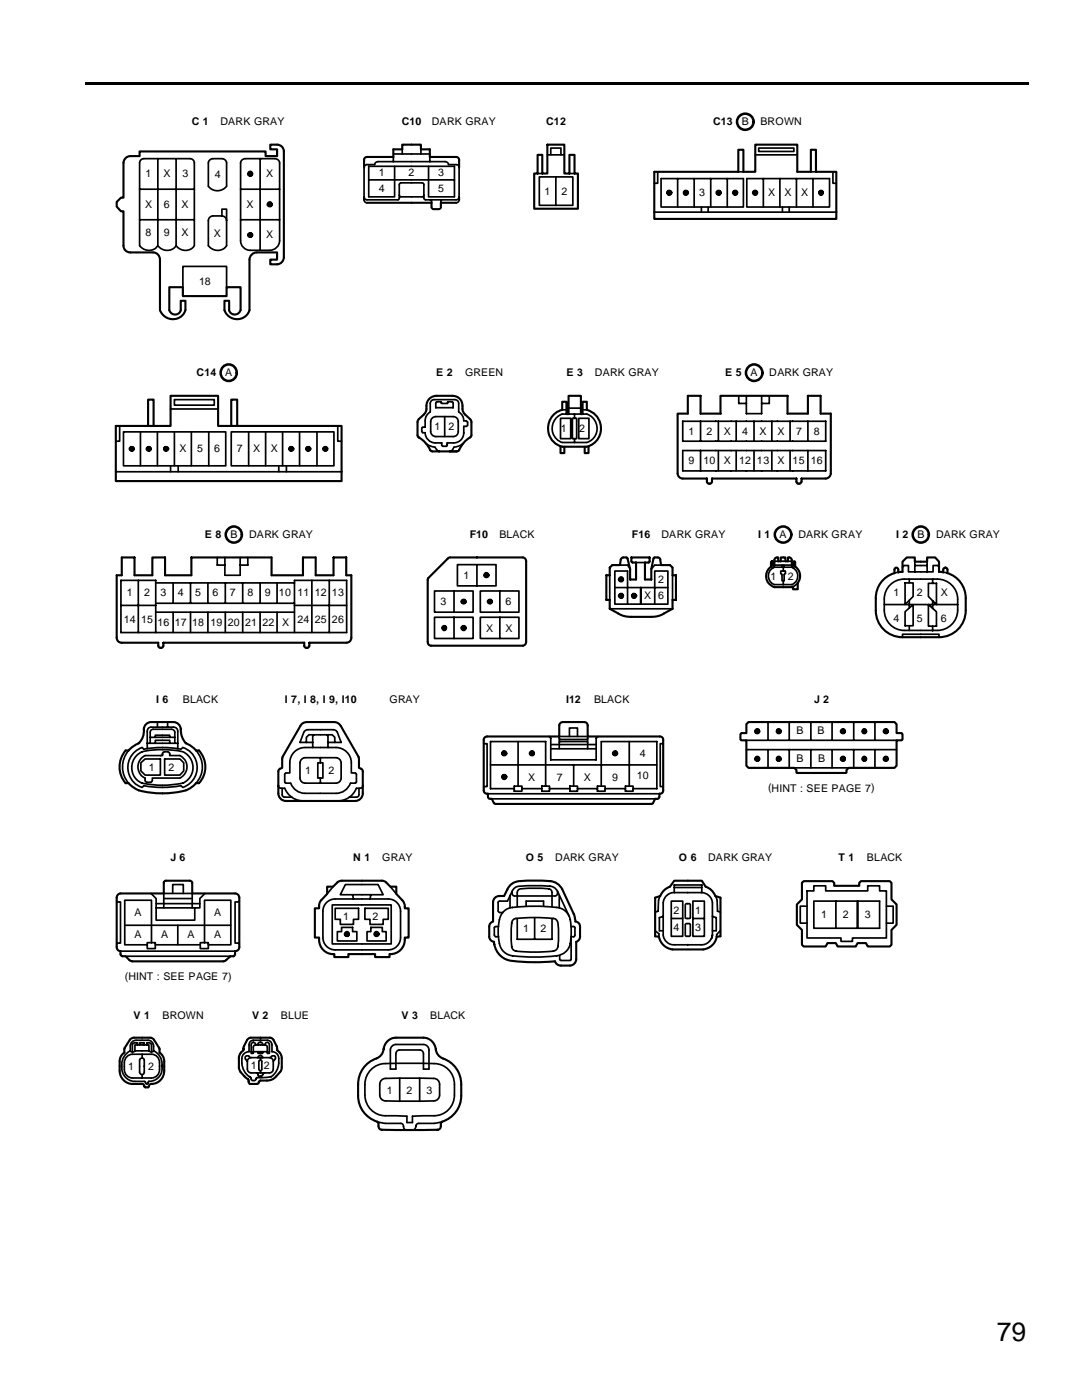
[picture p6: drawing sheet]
<svg xmlns="http://www.w3.org/2000/svg" width="216mm" height="279mm" viewBox="0 0 216 279" stroke-linecap="round" stroke-linejoin="round" font-family="sans-serif">
<path d="M17 16.5h188.3v.5h-188.3z" fill-rule="evenodd" fill="#000"/>
<g fill="none" stroke="#000" stroke-width=".34">
<path d="M27.9 37.8h10.9M28.1 31.9l.6-.2h9.2a.85 .85 0 0 1 .9 .8v16.5a2.2 2.2 0 0 1-3.7 0 2.2 2.2 0 0 1-3.6 0 2.2 2.2 0 0 1-3.6 0v-16.5zM31.5 31.7v17.3M35.1 31.7v17.3M41.8 31.9l.7-.2h1.8a.93 .93 0 0 1 .9 .8v4.7a2.3 2.3 0 0 1-3.6 0v-4.7zM48 37.8h7.8M48.3 31.9l.6-.2h6a.93 .93 0 0 1 .9 .8v15.5a1.97 1.97 0 0 1-2 2h-3.8a1.92 1.92 0 0 1-2-2v-15.5zM49.8 34.4v.7M50 34.4v.7M51.9 31.7v18.3M72.6 39.9a.58 .58 0 0 0 .6 .6M72.8 33l.4-.1h1.6a.65 .65 0 0 1 .6-.6h13.4a.65 .65 0 0 1 .7 .6h1.5a.58 .58 0 0 1 .6 .5v5.9a.58 .58 0 0 1-.6 .6l-6.2-.1-.2-.3v-2.7l-.4-.3h-4.4l-.1 .3v2.7l-.3 .4h-6.2a.58 .58 0 0 1-.6-.6v-5.9z"/>
<path d="M73.6 35.9h17.1M78.5 31.3v1M78.5 30.7h7.3M78.7 33.2v6.1h-5.1v-6.1h17.1v6.1h-5.2v-6.1M79.7 38.9l.3 .4h4.2l.4-.4M80.3 29.8v.9M84 29.8v.9M85.8 31.3v1M85.9 39.9l.2 .1v.5M88.1 39.9l-.1 .6M91.6 39.9a.58 .58 0 0 1-.6 .6M107.3 34.6h.9"/>
<path d="M109.2 30.9h3.4M109.9 30.9v-1.4h2v1.4M110.9 35.3h-3.3v5.7h3.3M110.9 35.3h3.4v5.7h-3.4M110.9 35.3v5.7M113.6 34.6h1M131.2 34.3v2.3h-.6M131.9 35.6h16.4v5.7h-16.4zM133.4 38.1v.7M133.7 38.1v.7M135.2 35.6v5.7M136.7 38.1v.7"/>
<path d="M137 38.1v.7M138.5 35.6v5.7M141.8 35.6v5.7M143.3 38.1v.7M143.5 38.1v.7M145.1 35.6v5.7M146.6 38.1v.7M146.8 38.1v.7M147.3 34.3h1M149 35.6h16.5v5.7h-16.5zM150.6 38.1v.7M150.7 30.9h8.4"/>
<path d="M150.8 38.1v.7M151.4 29.5h7v.7h-7zM152.3 35.6v5.7M155.6 35.6v5.7M158.9 35.6v5.7M161.8 34.3h1M162.2 35.6v5.7M163.7 38.1v.7M163.9 38.1v.7M166.2 34.3v2.3h.7M27.9 43.9h10.9M36.5 57.3v-4.1h8.7v4.1"/>
<path d="M44.3 43.1h-1.8a.94 .94 0 0 0-.9 .9v5a2.2 2.2 0 0 0 3.6 0v-5M44.3 43.1a.94 .94 0 0 1 .9 .9M44.3 43.1v-1.4h.9v2.3M48 43.9h7.8M49.8 46.6v.6M50 46.6v.6M53.7 40.5v.6M53.9 40.5v.6M86.1 41.4l.3 .3M88 41.4l-.4 .3M130.6 42.3h36.3M140 41.3v1"/>
<path d="M141.3 41.3v1M156.1 41.3v1M157.5 41.3v1M34.8 79.8h8v1.1h-8zM147.4 79v1.5h1.5M148.9 79v3.5h3.1v-3.5M153.5 79v1.5h-1.5M23.1 94.1h45.1M23.9 85v3.1h-.8M24.6 86.2h20.4v6.8h-20.4zM26.2 89.2v.7M26.4 89.2v.7"/>
<path d="M28 86.2v6.8M29.6 89.2v.7M29.8 89.2v.7M31.4 86.2v6.8M33 89.2v.7M33.2 89.2v.7M34 81.6h9.5M34 93v1.1M34.8 86.2v6.8M35.6 93v1.1M38.2 86.2v6.8M41.7 86.2v6.8"/>
<path d="M46.1 86.2h20.5v6.8h-20.5zM49.6 86.2v6.8M53 86.2v6.8M55.6 93v1.1M56.4 86.2v6.8M57.1 93v1.1M58 89.2v.7M58.3 89.2v.7M59.8 86.2v6.8M61.4 89.2v.7M61.6 89.2v.7M63.2 86.2v6.8"/>
<path d="M64.8 89.2v.7M65 89.2v.7M67.4 85v3.1h.8M84.9 88.5l.7 .4 1.2 .3 .5 .8 .3 .1M86.3 83.4l.7-.3h3.4a.98 .98 0 0 1 1 1.1v1.9a.98 .98 0 0 1-1 1h-3.4a1.03 1.03 0 0 1-1.1-1v-1.9zM87 80.3l1-.1 .1 .3h1.1l.1-.3h.9l.2 .2v1h-3.4zM88.7 83.1v4M92.5 88.5l-1.1 .6-.8 .1-.3 .6-.6 .3M92.5 86.4a2.01 2.01 0 0 1-2 2h-1.3v.6l-.2 .1-.8-.1-.1-.6a2.75 2.75 0 0 1-3-1l-.3-1-.5-.1-.1-.3v-.6l.6-.1a3 3 0 0 1 .7-2.8l.4-.3v-1.7a.76 .76 0 0 1 .7-.7h4.2a.76 .76 0 0 1 .7 .7v1.7a2 2 0 0 1 1 1.8h.6l.2 .3v.7l-.8 .1v1.3M111.8 83.5h2.1v4h-2.1zM112.2 81.8h.8M113 82.6a2.75 2.75 0 0 0-2.8 3.2 2.95 2.95 0 0 0 2 2.5h4.9a2.99 2.99 0 0 0 2-2.8 2.99 2.99 0 0 0-2-2.9h-.9"/>
<path d="M113.5 82.6h2.4M113.5 81.4h2.4M114.2 83.5h.9v4h-.9zM114.6 82.6v.9M114.6 87.5v.8M115.5 83.5h2v4h-2zM116.2 81.8h.9M139.8 89.9v4.1h25v-4.1h-28.6v4.1h3.6M139.8 84.1v4h25v-4h-28.6v4h3.6M143.3 84.1v4M143.3 89.9v4.1M146.9 84.1v4"/>
<path d="M146.9 89.9v4.1M150.5 84.1v4M150.5 89.9v4.1M154 84.1v4M154 89.9v4.1M157.6 84.1v4M157.6 89.9v4.1M161.2 84.1v4M161.2 89.9v4.1M27.6 115.8v10.4M31.1 116.3h27.7M34.5 116.3v4.1"/>
<path d="M38 116.3v4.1M41.5 116.3v4.1M43.3 111.3v1.5h1.6M44.9 111.3v3.5h3v-3.5M45 116.3v4.1M48.4 116.3v4.1M49.4 111.3v1.5h-1.5M51.9 116.3v4.1M55.3 116.3v4.1M62.2 115.8v10.4M65.7 115.8v10.4M86.7 117.9h7.7v4.3h-7.7z"/>
<path d="M90.6 117.9v4.3M91.3 112.7h7.7v4.2h-7.7zM92.4 119.7v.7M92.6 119.7v.7M95.2 112.7v4.2M95.8 117.9h7.7v4.3h-7.7zM96.9 114.5v.6M97.2 114.5v.6M97.7 119.7v.7M97.9 119.7v.7M99.7 117.9v4.3M121.7 114.8v4.9"/>
<path d="M122.7 114h2.5v6.6h-2.5zM122.7 117.3h5.1M123.7 112.8h1.5l.5 .7M123.9 115.3v.6M123.9 118.6v.6M124 115.3v.6M124 118.6v.6M126.4 118.6v.6M126.7 118.6v.6M126.9 112.3h1.8M127.8 117.3h2.8v-3.3h2.7v6.6h-5.5M127.8 117.3v3.3"/>
<path d="M131.9 112.8h-1.3l-.6 .7M133.3 117.3h-2.7v3.3M134.2 114.8v4.9M153.8 113.1l.5-.3v.6M154.5 113.2a1.85 1.85 0 0 0-1.2 1.7 1.85 1.85 0 0 0 1.2 1.8h3.5a1.85 1.85 0 0 0 1.2-1.8 1.85 1.85 0 0 0-1.2-1.7M154.5 113.2v-.4h3.5v.4M154.5 112h.8M154.5 113.2h3.5M155.8 112h.9M156 112.8v.4M156.3 114h-.5v.5l.2 .2v1.2h.3M156.3 114h.4v.5l-.2 .2v1.2h-.2"/>
<path d="M156.3 113.2v.8M156.3 115.9v.8M156.5 112.8v.4M157.2 112h.8M158.7 113.1l-.5-.3v.6M159.2 116.3l-1 .8M177.6 116.7a4 4 0 0 1 2.8-1.1h6.6a4 4 0 0 1 4.1 3.9 6.2 6.2 0 0 1-.7 4.5 4.1 4.1 0 0 1-3.4 1.8h-6.6a4 4 0 0 1-4-4 5.7 5.7 0 0 1 1.2-5.1zM179.2 114.2l-.7 .2M180.1 113.3l.2-.4h1v1.2h4.9v-1.2h.8l.4 .4M180.6 116.3h1.6v2.7l-1.6 1.7zM181.4 115.6v.7M181.4 119.8v1.5"/>
<path d="M182.5 112.1v2M182.5 112.9h2.5M185 112.1v2M185.3 116.4h1.6v4.3l-1.6-1.7zM186.1 115.6v.8M186.1 119.9v1.5M188.2 114.2l.9 .2M24.1 120.8h7M31.1 126.2v-10.4h-7v10.4h45.1v-10.4h-10.4v10.4M31.1 120.4h27.7M31.1 122.2h27.7M34.5 122.2v4"/>
<path d="M38 122.2v4M41.5 122.2v4M45 122.2v4M48.4 122.2v4M51.9 122.2v4M55.3 122.2v4M58.8 120.8h10.4M86.7 123.2h7.7v4.2h-7.7zM88.6 125v.6M88.7 125v.6M90.6 123.2v4.2M92.4 125v.6"/>
<path d="M92.6 125v.6M95.8 123.2h7.7v4.2h-7.7zM99.7 123.2v4.2M121.7 121.5h12.5M125.2 120.6h2.6M176.4 120.7h14.7M180.1 127.2v-.6h7.3v.6M180.6 122.1l1.6-1.4v4.2h-1.6zM181.4 124.9v.9M185.3 120.7l1.6 1.4v2.9h-1.6zM186.1 125v.9M25.7 149.8a5 5 0 0 0 0 6.5"/>
<path d="M26.5 150.4l1.2-.9 .7-.3 .3 .3a20.2 20.2 0 0 1 7.4 0l.4-.3a4.2 4.2 0 0 1 2.8 4 4.2 4.2 0 0 1-2.8 3.9l-.4-.3a20.2 20.2 0 0 1-7.4 0l-.3 .3a4.2 4.2 0 0 1-1.9-6.7zM27.2 150.8a5.7 5.7 0 0 1 4-1.2h.6a13.6 13.6 0 0 1 5.1 .7 3.4 3.4 0 0 1 1.4 4 3.4 3.4 0 0 1-3.6 2.3 16.2 16.2 0 0 1-6.8-.5 3.4 3.4 0 0 1-.7-5.3zM28.1 152.2l.9-.7h3v3.2h-3l-.9-.9zM28.5 151.1l.5-.3h3.4l.1-.6a1.01 1.01 0 0 1 1.3 0l.1 .6h2a2.48 2.48 0 0 1 1.4 2.2 2.48 2.48 0 0 1-1.4 2.3h-5.5l-.1 .6a1.03 1.03 0 0 1-1.3 0v-.6a2.47 2.47 0 0 1-.5-4.2zM29.4 149.4v-3.4a.78 .78 0 0 1 .7-.9h4.5a.8 .8 0 0 1 .9 .9v3.4M29.4 148.3h6.1M30 148.3v-2.2a.58 .58 0 0 1 .6-.6h3.6a.65 .65 0 0 1 .7 .6v2.2M30 147.2h4.9M31 148.3v-.6h2.9v.6M31 147.2v-.5h2.9v.5M31.4 144.1v1M32.4 150.5h.1"/>
<path d="M32.9 151.5h3l.8 .7v1.6l-.8 .9h-3zM33.4 144.1v1M39.1 149.8a4.8 4.8 0 0 1 0 6.5M55.5 156.8l.3 .5h1a4 4 0 0 0 3.8 2.6M56.3 157.3l.1 1.6 .4 .2h1.5M58.5 150.3a3 3 0 0 1 2.4-1.1h6.2a3.1 3.1 0 0 1 3 3v2.1h.8l.2 .2v1.5l-.2 .3h-1a3.1 3.1 0 0 1-2.8 2h-6.2a3.1 3.1 0 0 1-2.9-2h-.9l-.3-.3v-1.5l.3-.2h.7a4.9 4.9 0 0 1 .7-4zM60.2 151.5l.7-.3h6.2a1.09 1.09 0 0 1 1 1v3.1a1.03 1.03 0 0 1-1 1h-6.2a1.03 1.03 0 0 1-1-1v-3.1zM62.4 148.2h-2.5l.7-2.1 .4-.3 .5-.2h5l.5 .2 .3 .3 .8 2.1h-2.7M62.4 149.2v-2.3l.3-.3h2.5l.2 .3v2.3M62.7 146.6h-1.1l-.5 .6v1M63.4 152.2h1v3.1h-1zM63.9 151.2v1"/>
<path d="M63.9 155.3v1M65.2 146.6h1.1l.5 .6v1M71.6 157.3v1.6l-.5 .2h-1.4M72.4 156.8l-.3 .5h-1a4 4 0 0 1-3.8 2.6M96.5 148.3l.3 .1h.4v8.6h-.4l-.3 .1M97.4 158.4h34.2M97.9 152.7h33.2M98.1 159.4h32.6M100.5 150v.6M100.5 154.7v.7M100.8 150v.6M100.8 154.8v.6"/>
<path d="M102.6 156.9h1.5v1h-1.5zM103.4 148v8.9M104.1 157.4h4M106 150v.6M106.3 150v.6M108.1 156.9h1.5v1h-1.5zM108.9 156.9v-8.9h-11v9.4h4.7M109.6 147l.3 .3v4.3h9.1v-4.3l.4-.3M109.6 157.4h4.1M109.9 148.6h9.1M109.9 149.4h9.1M111.6 147.3l.2 .3h5.3l.2-.3"/>
<path d="M111.6 148.2l.2-.2h5.3l.2 .2M111.6 149.4v-2.4h5.7v2.4M113.6 147v-1.7h1.6v1.7M113.7 156.9h1.5v1h-1.5zM114.5 152.7v4.2M115.2 157.4h4M119.2 156.9h1.5v1h-1.5zM120 156.9v-8.9h11.1v9.4h-4.8M120.7 157.4h4.1M122.7 150v.6M122.9 150v.6M124.8 156.9h1.5v1h-1.5z"/>
<path d="M125.6 148v8.9M132.3 148.3l-.1 .1h-.5v8.6h.5l.1 .1M148.9 147.7h30M148.9 149.6h30M151 145.6v.7M151 151.1v.6M151.2 145.6v.6M151.2 151.1v.6M153.2 144.1v3.6M153.2 149.6v3.6M155.3 145.6v.7M155.3 151.1v.6"/>
<path d="M155.4 145.6v.6M155.4 151.1v.6M157.5 144.1v3.6M157.5 149.6v3.6M158.5 153.2h10.8M161.8 144.1v3.6M161.8 149.6v3.6M166 144.1v3.6M166 149.6v3.6M168.1 145.6v.7M168.1 151.1v.6M168.3 145.6v.6"/>
<path d="M168.3 151.1v.6M170.3 144.1v3.6M170.3 149.6v3.6M172.4 145.6v.7M172.4 151.1v.6M172.6 145.6v.6M172.6 151.1v.6M174.6 144.1v3.6M174.6 149.6v3.6M176.6 145.6v.7M176.6 151.1v.6M176.9 145.6v.6"/>
<path d="M176.9 151.1v.6M23.3 179.7l.2 .3h.5v8.2h-.5l-.2 .3M30.1 178.3l1.1 1v4.3h7.7v-2.4h1v-1.9l1-1M32.7 179.3h5.7M34.5 178.3v-1.8h2.1v1.8M47.8 179.7l-.3 .3h-.6v8.2h.7l.2 .3M66.5 177l-1.2 1.4M68.9 176.5h6.5l1.1 2.1h-8.6zM70.4 178.6l.1 .8M74 178.6l-.2 .8M77.9 177l1.2 1.4M101.8 178.7v2.5"/>
<path d="M102.2 177.9a1.91 1.91 0 0 1 2.2-1.1h.8a21.5 21.5 0 0 1 5.3 .3l.8 .8M102.2 177.9v.7l.5 .2h8l.5-.2 .1-.7M102.2 177.9l-.9 1.9-1.9 .1v2l.3 .2h.6M111.3 177.9l2.2 4.9M111.6 178.7v2.5M131.7 178.8l-.3 .9-.1 2.2-.6 .1M133.1 178.6l1-.4 5.8-.1a2.22 2.22 0 0 1 2.3 2.1v6.4a2.21 2.21 0 0 1-2.3 2h-5.3a2.13 2.13 0 0 1-2.3-2v-6.5a2.32 2.32 0 0 1 .8-1.5zM133.9 179.8h2.3v3.5h-2.3zM134.5 177.1h5.5M134.5 178.1v-1.5h5.5v1.5M138.3 179.8h2.2v3.5h-2.2zM142.7 178.8l.4 .9 .1 2.2 .6 .1"/>
<path d="M161 177.8h1.4v-1h2.4v1h8.3v-1h2.4v1h1.4v9.4h-6.8v.7h-2.3v-.7h-6.8zM166.8 179.8h-4.4v5.5h4.4M166.8 179.8h4.3v5.5h-4.3M166.8 179.8v5.5M171.1 179.8h4.4v5.5h-4.4zM24 189.8h22.9M24.9 184.7h21.2M25.1 190.8h20.9M29.4 188.1h1.6v1.2h-1.6zM30.2 188.1v-8.4h-5.3v8.9h4.5M31 188.6h9M31.2 180.3h8.7"/>
<path d="M31.2 181.2h7.7M32.7 181.2v-2.9h5.7v2.9M35.5 184.7v3.9M40 188.1h1.6v1.2h-1.6zM40.8 188.1v-8.4h5.3v8.9h-4.5M65 180.3a2.45 2.45 0 0 1 1.9-.9h10.6a2.46 2.46 0 0 1 2.4 2.5v5.2a2.46 2.46 0 0 1-2.4 2.5h-10.6a2.46 2.46 0 0 1-2.5-2.5v-5.2l.1-.6zM66.3 180.6h11.8v7.8h-11.8zM66.9 181.3h4.6v2.2h-1v1h-2.6v-1h-1zM67.3 185.9h.9v-.8h2.2v.8h.8v1.9h-3.9zM69.2 186.1v.7M69.3 186.1v.7M72.8 181.3h4.7v2.2h-1v1h-2.7v-1h-1z"/>
<path d="M74 185.1h2.3v.8h.7v1.9h-3.8v-1.9h.8zM75 186.1v.7M75.3 186.1v.7M99.5 184.9h-.7l-.2 .3 .1 1.6 .3 .1h.5M100.4 182a3.4 3.4 0 0 1 2.9-1 29.2 29.2 0 0 1 8.9 .4 3.5 3.5 0 0 1 1.7 3.5v2a3.5 3.5 0 0 1-3.8 4 34.7 34.7 0 0 1-8.4-.3 3.1 3.1 0 0 1-2.2-3 9.4 9.4 0 0 1 .5-5.1zM102.4 183.6l.6-.3a33.4 33.4 0 0 1 7.8 .1 1.48 1.48 0 0 1 .6 1.5v2.6a2.21 2.21 0 0 1-.6 2.2 27.5 27.5 0 0 1-8.2 0 1.35 1.35 0 0 1-.6-1.5v-2.6a3.4 3.4 0 0 1 .4-2zM103.2 180.9v-2.8a.76 .76 0 0 1 .8-.7l4.1-.1a2.58 2.58 0 0 1 1.8 .3l.3 .5v2.8M103.2 183.3v4.2h7v-4.2M105 180.8v-1h3.5v1M106.7 183.1v4.4M114 184.9l.7 .1v1.6l-.1 .3h-.6l-.1 4.7-.2 .1h-1.8l-.2-.3v-.7M130.7 185.8l.8 .6v.5"/>
<path d="M132.3 182.9l-.7 .2v2.7h.7M133.9 183.3v3.6h2.3v-3.6M136.7 184.5a.85 .85 0 0 1 1.1 0v2.2a.85 .85 0 0 1-1.1 0zM136.9 180.3h.7l.2 .2v2.7l-.2 .1-.9-.1v-2.7zM138.3 183.3v3.6h2.2v-3.6M142.2 186.6l-.2 .7M142.2 182.9l.7 .2v2.7h-.7M143.8 185.7l-.8 .8v.4M161 180.8h-1.3v3.4h1.3M176.9 180.8h1.3v3.4h-1.3M25.3 210.9l.7-.4 .4-.1h3.8a1.63 1.63 0 0 1 1.6 1.7 2.63 2.63 0 0 1-.7 2.8l-.9 .2h-3.8a1.68 1.68 0 0 1-1.6-1.7 2.78 2.78 0 0 1 .5-2.5zM26 209.7a3.5 3.5 0 0 0-.3 5.8l1.1 .3h2.1l.2 .4 .2 .1 .3-.4a2.8 2.8 0 0 0 2.7-3.5 2.88 2.88 0 0 0-1.7-2.7"/>
<path d="M26 209.7a1.64 1.64 0 0 1 .8-2l2.7-.1a1.13 1.13 0 0 1 1.1 1.2v.9M26 209.7a.57 .57 0 0 0 .9 0M26.9 209.7v-1.2h2.8v1.2M26.9 209.7h2.8M27.4 208.5v-.4h-.5l-.4 .2-.1 1.7M27.9 208.5v-.4h.9v.4M27.9 211.4a.47 .47 0 0 1 .5-.2 .47 .47 0 0 1 .4 .4v2.4a.44 .44 0 0 1-.2 .4 .44 .44 0 0 1-.5 0l-.2-.4zM28.4 210.4v.8M28.4 214.5v.6M29.3 208.5v-.4l.7 .1 .2 .1v1.7M29.7 209.7a.57 .57 0 0 0 .9 0M49.4 211.8a.76 .76 0 0 1 .7-.7h3.7a.76 .76 0 0 1 .7 .7"/>
<path d="M49.9 207.9l.6-.3h2.8a.94 .94 0 0 1 1 .9v1.4a1.34 1.34 0 0 1 1.3 1.3 3.8 3.8 0 0 1-1.5 3.7l-2.9 .2a.55 .55 0 0 1-.6 .6 .55 .55 0 0 1-.5-.6 3.6 3.6 0 0 1-1.6-4.7l.8-.4 .4-.1v-1.4zM50 211.1l-.3-.3a.45 .45 0 0 0-.6 0 .45 .45 0 0 0-.1 .6l.4 .4M51.1 208.5a.47 .47 0 0 0-.4-.4 .47 .47 0 0 0-.5 .2l-.1 1.9h.4v-.3M51.1 208.5l-.5 .2-.1 1.2h2.8v-1.2l-.5-.2M51.1 208.5h1.7M51.2 214.1l.2 .1a.55 .55 0 0 0 .4 .6 .55 .55 0 0 0 .7-.5l.2-.2M51.5 208.5a.47 .47 0 0 1 .4-.5 .47 .47 0 0 1 .5 .5M51.5 211.1a.47 .47 0 0 1 .4-.5 .47 .47 0 0 1 .5 .5M51.5 209.9v.3h.9v-.3M51.7 211.7l.3-.1 .2 .1v1.7l-.1 .2a.33 .33 0 0 1-.5-.2zM52 211.1v.5M52 213.7v.4"/>
<path d="M52.8 208.5a.47 .47 0 0 1 .4-.4 .47 .47 0 0 1 .5 .2l.1 1.9h-.5v-.3M53.9 211.1l.3-.3a.45 .45 0 0 1 .6 0 .45 .45 0 0 1 .1 .6l-.4 .4v1.6a.76 .76 0 0 1-.7 .7h-3.7a.76 .76 0 0 1-.7-.7v-1.6M74.3 213.2a4.6 4.6 0 0 1 3.6-1h7.7a4.3 4.3 0 0 1 5.1 4.2 6.2 6.2 0 0 1-1 4.8 4.6 4.6 0 0 1-4.3 1.5l-3.1 .1v1.2h-1.1v-1.2l-3.1-.1a4.4 4.4 0 0 1-5.3-4.2 6.1 6.1 0 0 1 1-4.8zM76 215.7a1.89 1.89 0 0 1 2-.5h6.6a4.8 4.8 0 0 1 2.6 .2l.5 .6v2.5a1.16 1.16 0 0 1-1.2 1.2l-7.6 .1a4.8 4.8 0 0 1-2.6-.3l-.5-.6v-.4v-2.1zM78.4 208.7l.6-.3h5.5a1.12 1.12 0 0 1 1.1 1.1v3.9h-1.1v-3.1a.75 .75 0 0 0-.7-.8h-4.1a.75 .75 0 0 0-.7 .8v3.1h-1.1v-3.9l.1-.3zM79.8 215.1v4.7M83.7 215.1v4.7M75.3 223.9a18.8 18.8 0 0 0 4.7 .3 .74 .74 0 0 1 .6 .9l.3 .4 .4 .1M88.2 223.9a17.6 17.6 0 0 1-4.9 .3l-.3 .4a.9 .9 0 0 1-.8 1"/>
<circle cx="49.9" cy="34.7" r=".45"/>
<circle cx="49.9" cy="34.7" r=".35"/>
<circle cx="133.5" cy="38.4" r=".34"/>
<circle cx="133.6" cy="38.5" r=".48"/>
<circle cx="136.8" cy="38.4" r=".34"/>
<circle cx="136.9" cy="38.5" r=".48"/>
<circle cx="143.4" cy="38.5" r=".45"/>
<circle cx="143.4" cy="38.4" r=".34"/>
<circle cx="146.7" cy="38.5" r=".45"/>
<circle cx="146.7" cy="38.4" r=".34"/>
<circle cx="150.7" cy="38.5" r=".45"/>
<circle cx="150.7" cy="38.4" r=".34"/>
<circle cx="163.8" cy="38.5" r=".45"/>
<circle cx="163.8" cy="38.4" r=".34"/>
<circle cx="49.9" cy="46.9" r=".44"/>
<circle cx="49.9" cy="46.9" r=".35"/>
<circle cx="53.8" cy="40.8" r=".45"/>
<circle cx="53.8" cy="40.8" r=".35"/>
<circle cx="26.3" cy="89.6" r=".44"/>
<circle cx="26.3" cy="89.6" r=".35"/>
<circle cx="29.7" cy="89.6" r=".44"/>
<circle cx="29.7" cy="89.6" r=".33"/>
<circle cx="33.1" cy="89.6" r=".33"/>
<circle cx="33.2" cy="89.6" r=".46"/>
<circle cx="58.1" cy="89.6" r=".33"/>
<circle cx="58.1" cy="89.6" r=".46"/>
<circle cx="61.5" cy="89.6" r=".33"/>
<circle cx="61.5" cy="89.6" r=".46"/>
<circle cx="64.9" cy="89.6" r=".44"/>
<circle cx="64.9" cy="89.6" r=".35"/>
<circle cx="97.1" cy="114.8" r=".48"/>
<circle cx="97.1" cy="114.8" r=".37"/>
<circle cx="123.9" cy="115.6" r=".45"/>
<circle cx="123.9" cy="118.9" r=".45"/>
<circle cx="123.9" cy="118.9" r=".36"/>
<circle cx="124" cy="115.6" r=".34"/>
<circle cx="126.5" cy="118.9" r=".36"/>
<circle cx="126.5" cy="118.9" r=".47"/>
<circle cx="88.6" cy="125.3" r=".45"/>
<circle cx="88.7" cy="125.3" r=".33"/>
<circle cx="92.5" cy="125.3" r=".45"/>
<circle cx="92.5" cy="120.1" r=".35"/>
<circle cx="92.5" cy="125.3" r=".35"/>
<circle cx="92.5" cy="120.1" r=".44"/>
<circle cx="97.8" cy="120.1" r=".44"/>
<circle cx="97.8" cy="120.1" r=".33"/>
<circle cx="100.6" cy="150.4" r=".34"/>
<circle cx="100.6" cy="155" r=".34"/>
<circle cx="100.6" cy="150.3" r=".48"/>
<circle cx="100.6" cy="155.1" r=".48"/>
<circle cx="106.1" cy="150.3" r=".45"/>
<circle cx="106.2" cy="150.4" r=".35"/>
<circle cx="122.7" cy="150.3" r=".45"/>
<circle cx="122.8" cy="150.4" r=".34"/>
<circle cx="151.1" cy="145.9" r=".45"/>
<circle cx="151.1" cy="151.4" r=".45"/>
<circle cx="151.1" cy="151.5" r=".35"/>
<circle cx="151.1" cy="146" r=".35"/>
<circle cx="155.4" cy="151.5" r=".34"/>
<circle cx="155.4" cy="146" r=".34"/>
<circle cx="155.4" cy="145.9" r=".48"/>
<circle cx="155.4" cy="151.4" r=".48"/>
<circle cx="168.2" cy="145.9" r=".45"/>
<circle cx="168.2" cy="151.4" r=".45"/>
<circle cx="168.2" cy="151.5" r=".35"/>
<circle cx="168.2" cy="146" r=".35"/>
<circle cx="172.4" cy="145.9" r=".45"/>
<circle cx="172.4" cy="151.4" r=".45"/>
<circle cx="172.5" cy="151.5" r=".34"/>
<circle cx="172.5" cy="146" r=".34"/>
<circle cx="176.8" cy="145.9" r=".45"/>
<circle cx="176.8" cy="151.4" r=".45"/>
<circle cx="176.8" cy="151.5" r=".35"/>
<circle cx="176.8" cy="146" r=".35"/>
<circle cx="69.2" cy="186.4" r=".45"/>
<circle cx="69.2" cy="186.4" r=".35"/>
<circle cx="75.1" cy="186.4" r=".48"/>
<circle cx="75.2" cy="186.4" r=".36"/>
</g>
<g fill="none" stroke="#000" stroke-width=".42">
<path d="M25.2 31.4l.8-.2h1.9v-1h25.1v1h2.3v-1.4h-1.4v-.9h1.4a1.34 1.34 0 0 1 1.3 1.3v21.1a1.42 1.42 0 0 1-1.3 1.4h-1.4v-.9h1.4v-1.4h-4.1a1.48 1.48 0 0 0-1.4 1.4v10.1a2.63 2.63 0 0 1-2.5 1.8 2.63 2.63 0 0 1-2.5-1.8v-1.9h.9v1.9a1.18 1.18 0 0 0 1.2 .9 1.18 1.18 0 0 0 1.1-.9v-4.6h-2.8v1.8h-8.7v-1.8h-2.7v4.6a1.18 1.18 0 0 0 1.1 .9 1.18 1.18 0 0 0 1.2-.9v-1.9h.9v1.9a2.69 2.69 0 0 1-2.5 1.8 2.69 2.69 0 0 1-2.6-1.8v-10.1a1.42 1.42 0 0 0-1.3-1.4h-4.6a1.34 1.34 0 0 1-1.4-1.4v-6.8h-.5l-.8-1v-.9l.8-.8h.5v-7l.1-.4zM72.6 33.4v-1.5a.58 .58 0 0 1 .6-.6h5.3v-1.5h1.8v-.9h3.7v.9h1.8v1.5h5.2a.58 .58 0 0 1 .6 .6v1.5M72.6 39.3v.6M91.6 39.3v.6M109.2 28.9h3.4v5.7h1v-3.7h1v3.7h.7v7.1h-8.7v-7.1h.7v-3.7h.9v3.7h1zM130.6 34.3h16.7v-4.4h1v4.4h2.4v-5.4h8.4v5.4h2.7v-4.4h1v4.4h4.1v9.4h-36.3zM73.2 40.5h12.9v.9M86.4 41.7h1.2M91 40.5h-3v.9M85.7 79.6l.9-.5 .5-.1h3.2a2.08 2.08 0 0 1 2 2.6v.3a3.2 3.2 0 0 0 1.5 1.8l.3 .5-.1 2.8a7.3 7.3 0 0 0-2.5 3l-.4 .1h-4.8l-.3-.1a7.2 7.2 0 0 0-2.7-3v-2.8l.3-.5a3.2 3.2 0 0 0 1.5-1.8v-.3a2.37 2.37 0 0 1 .6-2zM143.8 79v3.5M143.8 79h13.3v3.5h4.1v-3.5h2.5v3.5h2.1v12a1.09 1.09 0 0 1-1 1h-4.9v.6a.52 .52 0 0 1-.5 .4 .52 .52 0 0 1-.5-.4v-.6h-16.8v.6a.52 .52 0 0 1-.5 .4 .52 .52 0 0 1-.5-.4v-.6h-4.9a1.03 1.03 0 0 1-1-1v-12h2v-3.5h2.6v3.5h4"/>
<path d="M23.1 85h10.9v-6h9.5v6h24.7v11h-45.1zM29.5 85v-5.2h1.1v5.2M46.1 85v-5.2h1.2v5.2M111.8 89.1v1.3h.8v-1.2M112.2 80.2h.8v2.4h.5v-3.6h2.4v3.6h.3v-2.4h.9v1.6a3.8 3.8 0 0 1 2.8 3.7 3.8 3.8 0 0 1-2.8 3.7h-4.9a3.8 3.8 0 0 1-2.9-3.7 3.8 3.8 0 0 1 2.9-3.7zM117.4 89.1v1.3h-.7v-1.2M24.3 111.3h2.5v3.5h3.6v-3.5h2.5v3.5h5.3v-3.5h16v3.5h6.3v-3.5h2.5v3.5h3.5v-3.5h2.6v3.5h1v12.5a.98 .98 0 0 1-1 1h-7.4v.6a.52 .52 0 0 1-.5 .4 .52 .52 0 0 1-.5-.4v-.6h-28.1v.6a.52 .52 0 0 1-.5 .4 .52 .52 0 0 1-.5-.4v-.6h-7.3a.98 .98 0 0 1-1-1v-12.5h1zM89.4 111.4l.4-.1h14.5a.75 .75 0 0 1 .7 .7v16.1a.75 .75 0 0 1-.7 .8h-18.3a.69 .69 0 0 1-.7-.8l.1-12.5zM121.7 113.3l.5-.5h1.5l.3-1.3 .4-.2h.7a6.6 6.6 0 0 1 .6 4.4h1.2v-3.4l-.8-.1-.1-.9h3.6v.9l-.9 .1v3.4h1.3v-2.2l.5-2.2a1.2 1.2 0 0 1 1.2 .2l.2 1.3h1.8l.5 .5v1.5h.7v4.9h-.7v1.8a7.9 7.9 0 0 1-3.7 1.6l-5.7-.1a9 9 0 0 1-3.1-1.5v-1.8h-.7v-4.9h.7zM153.9 112.1h.3l.1 .7h.2v-1a.6 .6 0 0 1 .8-.5v.7h.5v-.7h.9v.7h.5v-.7a.6 .6 0 0 1 .8 .5v1h.2l.1-.7 .2-.1 .2 .3v.8a2.2 2.2 0 0 1 .5 3.2v1.3h-1v-.5l-3.7 .1a2.28 2.28 0 0 1-1.6-1.8 2.28 2.28 0 0 1 .9-2.3zM176.5 115.5l1.2-.8 .8-.3v-.7l.2-.4a.39 .39 0 0 1 .5 .4v.5l.9-.1v-2l.8-.8h1.6v.8h2.5v-.8h1.6l.8 .8v2l.8 .1v-.5a.42 .42 0 0 1 .4-.4 .42 .42 0 0 1 .5 .4v.7a5.2 5.2 0 0 1 3.6 5 7.8 7.8 0 0 1-1 5.6 5.3 5.3 0 0 1-4.3 2.2h-7.3a5.3 5.3 0 0 1-5.3-5.4 8.1 8.1 0 0 1 .8-5.2zM29 144.7l.7-.5 .4-.1h4.5a1.62 1.62 0 0 1 1.5 2l.2 1a2.58 2.58 0 0 0 1.7 1.7l1.1 1h.6a4.8 4.8 0 0 1 0 6.5h-.6a5.4 5.4 0 0 1-4 1.8 17 17 0 0 1-7.9-.6l-1.5-1.2h-.6a5 5 0 0 1 0-6.5h.6l1.1-1a3 3 0 0 0 1.9-3.3z"/>
<path d="M60.2 144.5l.3-.2 .8-.2h5.3a1.53 1.53 0 0 1 1.4 .8l3.5 6.1 .1 2.2a.79 .79 0 0 1 .8 .7v4.4a1.52 1.52 0 0 1-1.5 1.6h-13.8a1.52 1.52 0 0 1-1.6-1.6v-4.4a.79 .79 0 0 1 .8-.7l.1-2.2zM96.7 147.2l.5-.2h14.4v-2.2a.73 .73 0 0 1 .7-.7h4.3a.67 .67 0 0 1 .7 .7v2.2h14.4a.62 .62 0 0 1 .6 .7v10a.64 .64 0 0 1-.7 .7l-.1 .8-.1 .2h-.7l-.4 .9-.3 .1h-31.1l-.3-.1-.5-.9h-.5l-.2-.2v-.8h-.2a.67 .67 0 0 1-.7-.7v-10zM148.9 144.5l.5-.4h29.1l.4 .4v1.8h1l.2 .3v1l-.2 .1h-1v5.1l-.4 .4h-9.2l-.4 .5-.1 .6h-9.8l-.1-.6-.4-.5h-9.1l-.5-.4v-5.1h-1l-.2-.1v-1l.2-.3h1zM23.5 178.6l.5-.3h8.7v-2.1l.2-.4h.2h5l.3 .4v2.1h8.5a.85 .85 0 0 1 .9 .9v9.8a.8 .8 0 0 1-.9 .8v.6l-.2 .4h-.7l-1 .9-.5 .2h-18.1l-.6-.3-.7-.8h-.9l-.2-.4v-.6a.78 .78 0 0 1-.7-.8v-9.8zM65.3 177h1.2a2.28 2.28 0 0 1 1.5-1.2h8.5l.5 .3 .9 .9h1.2v1.4l1.4 1.5 .2 .7 .1 .7h.7v5.8h-.7a2.91 2.91 0 0 1-3.1 3.3v.6h-2.9v-.6h-5.3v.6h-2.8v-.6a2.89 2.89 0 0 1-3-3.3h-.9v-5.8h.9l.2-1.4 1.4-1.5zM98.6 179.3a1.88 1.88 0 0 1 2-.5 4.3 4.3 0 0 1 2-2.7 22.3 22.3 0 0 1 8.2 0 3.1 3.1 0 0 1 1.4 1.4l2.4 5.1 .2 1.3a1.01 1.01 0 0 1 .9 1v2a1.06 1.06 0 0 1-.7 1.1v3.4a1.3 1.3 0 0 1-1.3 1.3h-1.8a1.2 1.2 0 0 1-1.2-.8 38.4 38.4 0 0 1-9.2-.2 4.1 4.1 0 0 1-2.9-3.7 1.08 1.08 0 0 1-1-1.1v-2a1.09 1.09 0 0 1 .8-1v-3.8zM130.7 179.2l1-.4 .8-1.1 1.2-.7 .8-1.2h5.5l.8 1.2 1.2 .7 .7 1.1 1.1 .4v7.7h-.8a3 3 0 0 1-2.7 2.6h-6.1a3.1 3.1 0 0 1-2.7-2.6h-.8zM160 176.2l.4-.3h5.7l.4 .3v.6h4.9v-.6l.4-.3h5.7l.4 .3v3.3l1 1v4.1l-1 1v3l-.4 .3h-4.4l-.3-.7h-1.7l-.3 .7h-3.7l-.3-.7h-1.7l-.3 .7h-4.4l-.4-.3v-3l-1-1v-4.1l1-1zM26.1 207.3l.7-.2h3.5l.4 .4 1.1 1.8v.8a2.11 2.11 0 0 1 1 1.7 4.1 4.1 0 0 1-1 3.9 3.1 3.1 0 0 1-1.8 .7l-.5 .6-.7-.1a.48 .48 0 0 0-.4-.6 3.8 3.8 0 0 1-4-1 4.7 4.7 0 0 1-.5-3.9 2.1 2.1 0 0 1 .9-1.3v-.8zM49.4 207.4l.6-.3h3.8l.5 .2 1 1.6v.7l.8 .9 .1 2.8a4 4 0 0 1-1.7 2.1 4.7 4.7 0 0 1-2.7 .3l-.2 .4-.3 .2-1.6-.1a1.49 1.49 0 0 0-.9-1.4 2.9 2.9 0 0 1-1.1-1.5l.1-2.8 .8-.9v-.7zM77.4 207.8l1-.6 .6-.1h5.5a2.7 2.7 0 0 1 2.6 2.8 2.63 2.63 0 0 0 2 1.6 5.4 5.4 0 0 1 2.9 4.9 7.9 7.9 0 0 1-.8 5.2 6.2 6.2 0 0 1-3.1 2.3l-.1 .3a.93 .93 0 0 1-.7 1.3h-11.1a1.07 1.07 0 0 1-.7-1.4l-.1-.2a5.6 5.6 0 0 1-3.9-5.2 8.3 8.3 0 0 1 .8-5.2 6.2 6.2 0 0 1 3.3-2.5 2.69 2.69 0 0 0 1.1-2.2z"/>
</g>
<g fill="none" stroke="#000" stroke-width=".51">
<circle cx="148.7" cy="24.3" r="1.64"/>
<circle cx="45.6" cy="74.4" r="1.63"/>
<circle cx="150.5" cy="74.4" r="1.65"/>
<circle cx="46.7" cy="106.7" r="1.61"/>
<circle cx="156.3" cy="106.7" r="1.62"/>
<circle cx="183.7" cy="106.7" r="1.61"/>
</g>
<text font-size="5.3" x="198.9" y="267.5">79</text>
<g font-size="2.1">
<text x="38.3" y="25">C 1</text>
<text x="44" y="25">DARK GRAY</text>
<text x="80.2" y="25">C10</text>
<text x="86.2" y="25">DARK GRAY</text>
<text x="109" y="25">C12</text>
<text x="142.3" y="25">C13</text>
<text x="148" y="25">B</text>
<text x="151.7" y="25">BROWN</text>
<text x="29" y="35.4">1</text>
<text x="32.6" y="35.4">X</text>
<text x="36.4" y="35.4">3</text>
<text x="42.8" y="35.6">4</text>
<text x="53.1" y="35.4">X</text>
<text x="75.6" y="35.2">1</text>
<text x="81.5" y="35.2">2</text>
<text x="87.5" y="35.2">3</text>
<text x="29" y="41.5">X</text>
<text x="32.7" y="41.5">6</text>
<text x="36.2" y="41.5">X</text>
<text x="49.2" y="41.5">X</text>
<text x="75.6" y="38.3">4</text>
<text x="87.5" y="38.3">5</text>
<text x="108.6" y="38.9">1</text>
<text x="112" y="38.9">2</text>
<text x="139.5" y="39.2">3</text>
<text x="153.2" y="39.2">X</text>
<text x="156.5" y="39.2">X</text>
<text x="159.9" y="39.2">X</text>
<text x="29" y="47.2">8</text>
<text x="32.7" y="47.2">9</text>
<text x="36.2" y="47.2">X</text>
<text x="42.7" y="47.2">X</text>
<text x="53.1" y="47.6">X</text>
<text x="39.7" y="56.8">18</text>
<text x="39.2" y="75.1">C14</text>
<text x="45" y="75.1">A</text>
<text x="87" y="75.1">E 2</text>
<text x="92.8" y="75.1">GREEN</text>
<text x="113" y="75.1">E 3</text>
<text x="118.7" y="75.1">DARK GRAY</text>
<text x="144.7" y="75.1">E 5</text>
<text x="149.8" y="75.1">A</text>
<text x="153.5" y="75.1">DARK GRAY</text>
<text x="86.7" y="85.9">1</text>
<text x="89.5" y="85.9">2</text>
<text x="111.9" y="86.2">1</text>
<text x="115.6" y="86.2">2</text>
<text x="137.4" y="86.8">1</text>
<text x="141" y="86.8">2</text>
<text x="144.4" y="86.8">X</text>
<text x="148.1" y="86.8">4</text>
<text x="151.6" y="86.8">X</text>
<text x="155.1" y="86.8">X</text>
<text x="158.8" y="86.8">7</text>
<text x="162.4" y="86.8">8</text>
<text x="35.8" y="90.3">X</text>
<text x="39.4" y="90.3">5</text>
<text x="42.8" y="90.3">6</text>
<text x="47.2" y="90.3">7</text>
<text x="50.5" y="90.3">X</text>
<text x="54" y="90.3">X</text>
<text x="137.4" y="92.6">9</text>
<text x="140.4" y="92.6">10</text>
<text x="144.4" y="92.6">X</text>
<text x="147.5" y="92.6">12</text>
<text x="151" y="92.6">13</text>
<text x="155.1" y="92.6">X</text>
<text x="158.2" y="92.6">15</text>
<text x="161.8" y="92.6">16</text>
<text x="40.9" y="107.4">E 8</text>
<text x="46" y="107.4">B</text>
<text x="49.7" y="107.4">DARK GRAY</text>
<text x="93.7" y="107.4">F10</text>
<text x="99.7" y="107.4">BLACK</text>
<text x="126.1" y="107.4">F16</text>
<text x="132" y="107.4">DARK GRAY</text>
<text x="151.3" y="107.4">I 1</text>
<text x="155.5" y="107.4">A</text>
<text x="159.3" y="107.4">DARK GRAY</text>
<text x="178.8" y="107.4">I 2</text>
<text x="183" y="107.4">B</text>
<text x="186.8" y="107.4">DARK GRAY</text>
<text x="25.3" y="119">1</text>
<text x="28.8" y="119">2</text>
<text x="32" y="119">3</text>
<text x="35.5" y="119">4</text>
<text x="38.9" y="119">5</text>
<text x="42.4" y="119">6</text>
<text x="45.9" y="119">7</text>
<text x="49.4" y="119">8</text>
<text x="52.8" y="119">9</text>
<text x="55.6" y="119">10 11</text>
<text x="62.8" y="119">12</text>
<text x="66.2" y="119">13</text>
<text x="92.5" y="115.6">1</text>
<text x="128.5" y="119.6">X 6</text>
<text x="131.3" y="116.3">2</text>
<text x="153.8" y="115.7">1</text>
<text x="157.2" y="115.7">2</text>
<text x="178.3" y="118.9">1</text>
<text x="183" y="118.9">2</text>
<text x="187.7" y="118.9">X</text>
<text x="24.7" y="124.3">14 15</text>
<text x="31.4" y="125">16 17 18</text>
<text x="42" y="125">19</text>
<text x="45.5" y="125">20</text>
<text x="48.9" y="125">21 22</text>
<text x="56.3" y="125">X</text>
<text x="59.4" y="124.3">24</text>
<text x="62.8" y="124.3">25 26</text>
<text x="87.9" y="120.8">3</text>
<text x="100.8" y="120.8">6</text>
<text x="178.3" y="124">4</text>
<text x="183" y="124">5</text>
<text x="187.7" y="124">6</text>
<text x="97" y="126.1">X</text>
<text x="100.8" y="126.1">X</text>
<text x="31.2" y="140.2">I 6</text>
<text x="36.5" y="140.2">BLACK</text>
<text x="56.8" y="140.2">I 7, I 8, I 9, I10</text>
<text x="77.7" y="140.2">GRAY</text>
<text x="112.9" y="140.2">I12</text>
<text x="118.5" y="140.2">BLACK</text>
<text x="162.5" y="140.2">J 2</text>
<text x="158.9" y="146.5">B</text>
<text x="163.2" y="146.5">B</text>
<text x="29.7" y="153.8">1</text>
<text x="33.6" y="153.8">2</text>
<text x="60.9" y="154.5">1</text>
<text x="65.5" y="154.5">2</text>
<text x="105.4" y="155.8">X</text>
<text x="111.1" y="155.8">7</text>
<text x="116.5" y="155.8">X</text>
<text x="122.2" y="155.8">9</text>
<text x="127.1" y="155.5">10</text>
<text x="127.7" y="151">4</text>
<text x="158.9" y="152.1">B</text>
<text x="163.2" y="152.1">B</text>
<text x="153.2" y="157.9">(HINT : SEE PAGE 7)</text>
<text x="34" y="171.9">J 6</text>
<text x="70.4" y="171.9">N 1</text>
<text x="76.3" y="171.9">GRAY</text>
<text x="104.9" y="171.9">O 5</text>
<text x="110.7" y="171.9">DARK GRAY</text>
<text x="135.5" y="171.9">O 6</text>
<text x="141.3" y="171.9">DARK GRAY</text>
<text x="167.3" y="171.9">T 1</text>
<text x="173" y="171.9">BLACK</text>
<text x="26.8" y="182.9">A</text>
<text x="42.8" y="182.9">A</text>
<text x="68.5" y="183.6">1</text>
<text x="74.3" y="183.6">2</text>
<text x="134.4" y="182.4">2</text>
<text x="134.4" y="185.8">4</text>
<text x="138.7" y="182.4">1</text>
<text x="138.7" y="185.8">3</text>
<text x="163.8" y="183.3">1</text>
<text x="168.1" y="183.3">2</text>
<text x="172.6" y="183.3">3</text>
<text x="26.8" y="187.3">A</text>
<text x="32.2" y="187.3">A</text>
<text x="37.4" y="187.3">A</text>
<text x="42.8" y="187.3">A</text>
<text x="104.4" y="186">1</text>
<text x="107.9" y="186">2</text>
<text x="24.9" y="195.5">(HINT : SEE PAGE 7)</text>
<text x="26.7" y="203.3">V 1</text>
<text x="32.4" y="203.3">BROWN</text>
<text x="50.3" y="203.3">V 2</text>
<text x="56" y="203.3">BLUE</text>
<text x="80.1" y="203.3">V 3</text>
<text x="85.9" y="203.3">BLACK</text>
<text x="25.6" y="213.5">1</text>
<text x="29.5" y="213.5">2</text>
<text x="50" y="213.4">1 2</text>
<text x="77.2" y="218.4">1</text>
<text x="81.1" y="218.4">2</text>
<text x="85.1" y="218.4">3</text>
</g>
</svg>
